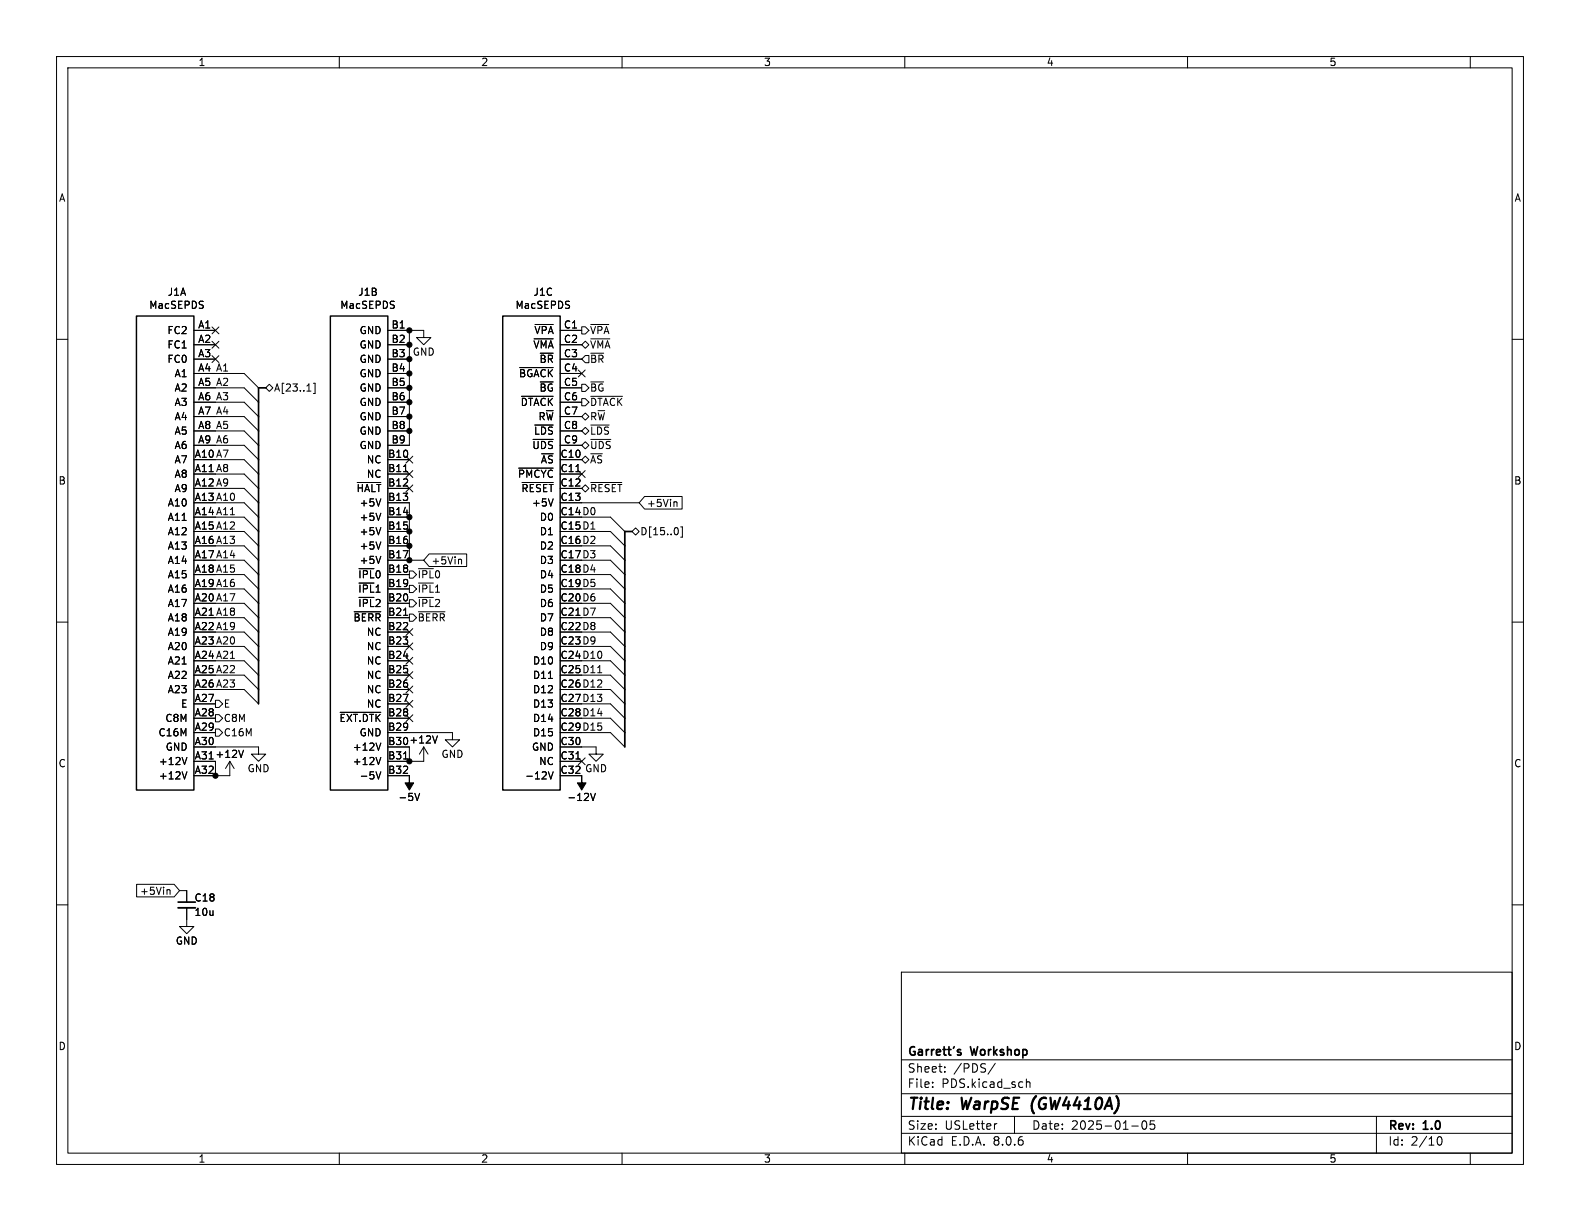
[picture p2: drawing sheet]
<svg xmlns="http://www.w3.org/2000/svg" width="279mm" height="216mm" viewBox="0 0 279 216" stroke-linecap="round" stroke-linejoin="round" font-family="sans-serif">
<g fill="none" stroke="#000" stroke-width=".18">
<path d="M10 10h259.4v195.9h-259.4zM12 12h255.4v191.9h-255.4zM60 10v2M110 10v2M160 10v2M210 10v2M260 10v2M10 60h2M34.3 58.4h3.8M37.5 57.8l1.2 1.2M38.7 57.8l-1.2 1.2M68.6 58.4h6.3v1.3h1.3l-1.3 1.3-1.2-1.3h1.2"/>
<path d="M72.4 58.4v20.3h-3.8M94.4 59.9h3.4M94.6 57.4h3.2M99.1 58.4h3.8M102.9 57.8h.6l.6 .6-.6 .7h-.6zM104.5 57.4h3.2M104.5 59.9h3.3M267.4 60h2M34.3 66h8.9l2.5 2.6M34.3 61h3.8M34.3 63.5h3.8M34.3 68.6h8.9l2.5 2.5"/>
<path d="M34.3 71.1h8.9l2.5 2.6M34.3 73.7h8.9l2.5 2.5M34.3 76.2h8.9l2.5 2.5M34.3 78.7h8.9l2.5 2.6M37.5 60.4l1.2 1.2M37.5 62.9l1.2 1.2M38.7 62.9l-1.2 1.2M38.7 60.4l-1.2 1.2M47 68.6l.6-.7 .7 .7-.7 .6zM54.3 69.2h.7M55.4 67.8h.3v1.8h-.3M68.6 61h3.8"/>
<path d="M68.6 63.5h3.8M68.6 66h3.8M68.6 68.6h3.8M68.6 71.1h3.8M68.6 73.7h3.8M68.6 76.2h3.8M91.9 65h5.9M92.2 70.1h5.6M94.3 77.7h3.5M94.6 75.2h3.2M99.1 61h3.8M99.1 63.5h3.8"/>
<path d="M99.1 66h3.8M99.1 68.6h3.8M99.1 71.1h3.8M99.1 73.7h3.8M99.1 76.2h3.8M99.1 78.7h3.8M102.3 65.4l1.2 1.2M102.9 67.9h.6l.6 .7-.6 .6h-.6zM102.9 76.2l.6-.6 .6 .6-.6 .6zM102.9 61l.6-.7 .6 .7-.6 .6zM102.9 73.7l.6-.7 .6 .7-.6 .6zM102.9 78.7l.6-.6 .6 .6-.6 .7z"/>
<path d="M102.9 70.5h.6l.6 .6-.6 .7h-.6zM103.5 65.4l-1.2 1.2M103.5 62.9h.6v1.2h-.6l-.6-.6zM104.5 70.1h5.6M104.5 75.2h3.2M104.5 77.7h3.5M34.3 81.3h8.9l2.5 2.5M34.3 83.8h8.9l2.5 2.6M34.3 86.4h8.9l2.5 2.5M34.3 88.9h8.9l2.5 2.5M34.3 91.4h8.9l2.5 2.6M34.3 94h8.9l2.5 2.5"/>
<path d="M34.3 96.5h8.9l2.5 2.6M34.3 99.1h8.9l2.5 2.5M63.2 85.3h4.1M67.3 88.2l-.4 1.3M67.3 90.7l-.4 1.3M67.3 93.3l-.4 1.3M67.3 95.8l-.4 1.3M67.3 98.4l-.4 1.2M68.6 81.3h3.8M68.6 83.8h3.8M68.6 86.4h3.8M68.6 88.9h3.8v10.2"/>
<path d="M68.6 91.4h3.8M68.6 94h3.8M68.6 96.5h3.8M68.6 99.1h6.3M71.4 83.4h.7M71.8 85.8l1.2 1.2M71.8 80.7l1.2 1.2M71.8 83.2l1.2 1.2M73 85.8l-1.2 1.2M73 80.7l-1.2 1.2M73 83.2l-1.2 1.2M75.9 97.9h6.6v2.3h-6.6l-1-1.1z"/>
<path d="M81.3 98.9l.3 .2v.6M91.7 82.8h6.1M92.3 85.3h5.5M97.8 88.2l-.4 1.3M99.1 81.3h3.8M99.1 83.8h3.8M99.1 86.4h3.8M99.1 88.9h13.9M99.1 91.4h8.8l2.6 2.6M99.1 94h8.8l2.6 2.5M99.1 96.5h8.8l2.6 2.6M99.1 99.1h8.8l2.6 2.5"/>
<path d="M101.8 83.4h.8M102.3 83.2l1.2 1.2M102.9 86.4l.6-.7 .6 .7-.6 .6zM103.5 83.2l-1.2 1.2M103.5 80.6l.6 .7-.6 .6-.6-.6zM104.5 85.3h5.5M111.8 94l.6-.7 .6 .7-.6 .6zM114 87.8h6.6v2.2h-6.6l-1-1.1zM119.4 88.7l.3 .2v.7M119.8 93.4l.1 .4-.1 .6M120.4 93.2h.3v1.8h-.3M10 110h2"/>
<path d="M34.3 101.6h8.9l2.5 2.5M34.3 104.1h8.9l2.5 2.6M34.3 106.7h8.9l2.5 2.5M34.3 109.2h8.9l2.5 2.6M34.3 111.8h8.9l2.5 2.5M34.3 114.3h8.9l2.5 2.5M34.3 116.8h8.9l2.5 2.6M34.3 119.4h8.9l2.5 2.5M62.6 108.2h4.7M68.6 101.6h3.8M68.6 104.1h3.8M68.6 106.7h3.8"/>
<path d="M68.6 109.2h3.8M68.6 111.8h3.8M68.6 114.3h3.8M68.6 116.8h3.8M68.6 119.4h3.8M71.4 108.8h.7M71.8 116.2l1.2 1.2M71.8 118.8l1.2 1.2M71.8 111.2l1.2 1.2M71.8 113.7l1.2 1.2M72.4 106h.6l.7 .7-.7 .6h-.6zM72.4 103.5h.6l.7 .6-.7 .7h-.6z"/>
<path d="M72.4 108.6h.6l.7 .6-.7 .7h-.6zM72.4 101h.6l.7 .6-.7 .6h-.6zM73 116.2l-1.2 1.2M73 118.8l-1.2 1.2M73 111.2l-1.2 1.2M73 113.7l-1.2 1.2M74 108.2h4.7M74 100.6h2.6M97 120h.7M99.1 101.6h8.8l2.6 2.5M99.1 104.1h8.8l2.6 2.6M99.1 106.7h8.8l2.6 2.5"/>
<path d="M99.1 109.2h8.8l2.6 2.6M99.1 111.8h8.8l2.6 2.5M99.1 114.3h8.8l2.6 2.5M99.1 116.8h8.8l2.6 2.6M99.1 119.4h8.8l2.6 2.5M105.7 119h.7M267.4 110h2M33.1 133.9l-.5 1.3M33.1 136.5l-.5 1.2M34.3 132.1h11.4v1.3h1.3l-1.3 1.2-1.3-1.2h1.3M34.3 121.9h8.9l2.5 2.6M34.3 124.5h3.8"/>
<path d="M34.3 127h3.8M34.3 129.5h3.8M34.3 134.6h3.8v2.6M38.1 123.8h.6l.7 .7-.7 .6h-.6zM38.1 126.4h.6l.7 .6-.7 .6h-.6zM38.1 128.9h.6l.7 .6-.7 .7h-.6zM40.6 134.6v2.6h-6.3M40.6 134.6l-.7 1.3M40.6 134.6l.8 1.3M43.1 132.7l-.5 1.2M60.2 126h7.1M66.5 136.5l.4 1.2 .4-1.2"/>
<path d="M67.3 131.4l-.4 1.3M67.3 133.9l-.4 1.3M68.6 129.5h11.4v1.3h1.3l-1.3 1.3-1.3-1.3h1.3M68.6 121.9h3.8M68.6 124.5h3.8M68.6 127h3.8M68.6 132.1h3.8v2.5M68.6 137.2h3.8M71.4 134.2h.7M71.8 121.3l1.2 1.2M71.8 123.9l1.2 1.2M71.8 126.4l1.2 1.2"/>
<path d="M73 121.3l-1.2 1.2M73 123.9l-1.2 1.2M73 126.4l-1.2 1.2M74.9 132.1v2.5h-6.3M74.9 132.1l-.7 1.3M74.9 132.1l.8 1.3M77.3 130.1l-.4 1.3M97 136.5l.4 1.2 .4-1.2M99.1 132.1h6.3v1.3h1.3l-1.3 1.2-1.3-1.2h1.3M99.1 121.9h8.8l2.6 2.6M99.1 124.5h8.8l2.6 2.5M99.1 127h8.8l2.6 2.5"/>
<path d="M99.1 129.5h8.8l2.6 2.6M99.1 134.6h3.8M99.1 137.2h3.8M101.8 134.2h.8M102.3 134l1.2 1.2M103.5 134l-1.2 1.2M10 160h2M24.2 156.4h6.6l.9 1.1-.9 1.1h-6.6zM29.7 157.3l.4 .2v.7M31.7 157.5h1.3v2M73.4 140.3l.4 1.2 .4-1.2M104.4 140.3l.5 1.2 .4-1.2"/>
<path d="M267.4 160h2M33 160.5v3.3h-1.3l1.3 1.3 1.3-1.3h-1.3M159.4 171.9h108v32h-108zM159.4 197.4h108M159.4 193.4h108M159.4 187.4h108M164.9 192.1v.2M164.9 191.4v.1M167.1 189.4v.2M167.1 188.7v.1M176 188l-1.3 1.9M176.3 198.7l-.3 .1"/>
<path d="M179.4 197.4v3M181.5 190.8v1.5M181.5 191.4l.2-.1 .4 .1v.9M200.1 199.1h1.2M202.1 198.3l.2-.1a.81 .81 0 0 1 .6 .6 .81 .81 0 0 1-.3 .8l-.2 .1a.81 .81 0 0 1-.3-1.4zM204.1 198.2h-.7v.7l.2-.1h.5l.1 .2-.1 .5-.2 .2-.5-.2M243.4 197.4v6.5M60 203.9v2M110 203.9v2M159.4 200.4h108M160 203.9v2M210 203.9v2"/>
<path d="M254.1 201.6l.2-.5 .2-.1a.8 .8 0 0 1 .5 .7 .8 .8 0 0 1-.5 .8l-.2-.2-.2-.4M260 203.9v2"/>
</g>
<path d="M182.5 195.2v1.1" fill="none" stroke="#000" stroke-width=".4"/>
<path d="M47 68.6h-1.3v55.9M111.8 94h-1.3v38.1M31.5 159.5h3M169.5 186.1h.4l.1 .3-.3 .2h-.2M169.5 185.6h.4" fill="none" stroke="#000" stroke-width=".3"/>
<path d="M24.1 55.9h10.2v83.8h-10.2zM58.4 55.9h10.2v83.8h-10.2zM88.9 55.9h10.2v83.8h-10.2z" fill="none" stroke="#000" stroke-width=".25"/>
<path d="M31.5 160.5h3" fill="none" stroke="#000" stroke-width=".33"/>
<g fill="#000" stroke="#000" stroke-width=".18">
<path d="M72.4 137.2v1.2h.8l-.8 1.3-.8-1.3h.8zM102.9 137.2v1.2h.7l-.7 1.3-.8-1.3h.8z"/>
<circle cx="72.4" cy="58.4" r=".46"/>
<circle cx="72.4" cy="76.2" r=".46"/>
<circle cx="72.4" cy="66" r=".46"/>
<circle cx="72.4" cy="63.5" r=".46"/>
<circle cx="72.4" cy="61" r=".46"/>
<circle cx="72.4" cy="68.6" r=".46"/>
<circle cx="72.4" cy="73.7" r=".46"/>
<circle cx="72.4" cy="71.1" r=".46"/>
<circle cx="72.4" cy="99.1" r=".46"/>
<circle cx="72.4" cy="94" r=".46"/>
<circle cx="72.4" cy="91.4" r=".46"/>
<circle cx="72.4" cy="96.5" r=".46"/>
<circle cx="38.1" cy="137.2" r=".46"/>
<circle cx="72.4" cy="134.6" r=".46"/>
</g>
<g font-size="2.8">
<text x="160.4" y="196.8">Title:</text>
<text x="170.1" y="196.8">WarpSE</text>
<text x="183.2" y="196.8">(GW4410A)</text>
</g>
<g font-size="2.1">
<text x="160.4" y="189.9">Sheet:</text>
<text x="160.4" y="187.1">Garrett's</text>
<text x="168.6" y="189.9">/PDS/</text>
<text x="171.8" y="187.1">Workshop</text>
<text x="160.4" y="192.6">File:</text>
<text x="166.5" y="192.6">PDS.kicad_sch</text>
<text x="160.4" y="202.8">KiCad</text>
<text x="160.4" y="200">Size:</text>
<text x="167.1" y="200">USLetter</text>
<text x="168.1" y="202.8">E.D.A.</text>
<text x="175.7" y="202.8">8.0.6</text>
<text x="182.4" y="200">Date:</text>
<text x="189.4" y="200">2025-01-05</text>
<text x="245.4" y="200.2">Rev:</text>
<text x="245.4" y="202.8">Id:</text>
<text x="249.5" y="202.8">2/10</text>
<text x="251.8" y="200.2">1.0</text>
</g>
<g font-size="1.8">
<text x="35" y="11.9">1</text>
<text x="85" y="11.9">2</text>
<text x="135" y="11.9">3</text>
<text x="185" y="11.9">4</text>
<text x="235" y="11.9">5</text>
<text x="10.3" y="35.9">A</text>
<text x="267.7" y="35.9">A</text>
<text x="29.6" y="52.5">J1A</text>
<text x="63.2" y="52.5">J1B</text>
<text x="94.2" y="52.5">J1C</text>
<text x="26.3" y="54.8">MacSEPDS</text>
<text x="29.5" y="59.3">FC2</text>
<text x="34.9" y="58.2">A1</text>
<text x="60.1" y="54.8">MacSEPDS</text>
<text x="63.5" y="59.3">GND</text>
<text x="69.1" y="58.2">B1</text>
<text x="91.1" y="54.8">MacSEPDS</text>
<text x="94.4" y="59.3">~{VPA}</text>
<text x="99.6" y="58.2">C1</text>
<text x="104.2" y="59.3">~{VPA}</text>
<text x="29.5" y="61.8">FC1</text>
<text x="29.5" y="64.4">FC0</text>
<text x="34.9" y="60.7">A2</text>
<text x="34.9" y="63.2">A3</text>
<text x="34.9" y="65.8">A4 A1</text>
<text x="34.9" y="65.8">A4</text>
<text x="63.5" y="61.8">GND</text>
<text x="63.5" y="64.4">GND</text>
<text x="69.1" y="60.7">B2</text>
<text x="69.1" y="63.2">B3</text>
<text x="69.1" y="65.8">B4</text>
<text x="72.9" y="63.1">GND</text>
<text x="94.2" y="61.8">~{VMA}</text>
<text x="95.3" y="64.4">~{BR}</text>
<text x="99.6" y="60.7">C2</text>
<text x="99.6" y="63.2">C3</text>
<text x="99.6" y="65.8">C4</text>
<text x="104.2" y="61.8">~{VMA}</text>
<text x="104.2" y="64.4">~{BR}</text>
<text x="30.8" y="66.9">A1</text>
<text x="30.8" y="69.4">A2</text>
<text x="30.8" y="72">A3</text>
<text x="34.9" y="68.3">A5 A2</text>
<text x="34.9" y="70.9">A6 A3</text>
<text x="34.9" y="68.3">A5</text>
<text x="34.9" y="70.9">A6</text>
<text x="48.4" y="69.4">A[23..1]</text>
<text x="63.5" y="66.9">GND</text>
<text x="63.5" y="69.4">GND</text>
<text x="63.5" y="72">GND</text>
<text x="69.1" y="68.3">B5</text>
<text x="69.1" y="70.9">B6</text>
<text x="91.7" y="66.9">~{BGACK}</text>
<text x="92" y="72">~{DTACK}</text>
<text x="95.3" y="69.4">~{BG}</text>
<text x="99.6" y="68.3">C5</text>
<text x="99.6" y="70.9">C6</text>
<text x="104.2" y="69.4">~{BG}</text>
<text x="104.2" y="72">~{DTACK}</text>
<text x="30.8" y="74.5">A4</text>
<text x="30.8" y="77.1">A5</text>
<text x="34.9" y="73.4">A7 A4</text>
<text x="34.9" y="75.9">A8 A5</text>
<text x="34.9" y="73.4">A7</text>
<text x="34.9" y="75.9">A8</text>
<text x="63.5" y="74.5">GND</text>
<text x="63.5" y="77.1">GND</text>
<text x="69.1" y="73.4">B7</text>
<text x="69.1" y="75.9">B8</text>
<text x="94.3" y="77.1">~{LDS}</text>
<text x="95.1" y="74.5">R~{W}</text>
<text x="99.6" y="73.4">C7</text>
<text x="99.6" y="75.9">C8</text>
<text x="104.2" y="77.1">~{LDS}</text>
<text x="104.2" y="74.5">R~{W}</text>
<text x="30.8" y="82.1">A7</text>
<text x="30.8" y="79.6">A6</text>
<text x="34.3" y="81">A10 A7</text>
<text x="34.3" y="83.6">A11 A8</text>
<text x="34.3" y="81">A10</text>
<text x="34.3" y="83.6">A11</text>
<text x="34.9" y="78.5">A9 A6</text>
<text x="34.9" y="78.5">A9</text>
<text x="63.5" y="79.6">GND</text>
<text x="64.8" y="82.1">NC</text>
<text x="68.5" y="81">B10</text>
<text x="68.5" y="83.6">B11</text>
<text x="69.1" y="78.5">B9</text>
<text x="94" y="79.6">~{UDS}</text>
<text x="95.5" y="82.1">~{AS}</text>
<text x="99" y="81">C10</text>
<text x="99" y="83.6">C11</text>
<text x="99.6" y="78.5">C9</text>
<text x="104.2" y="82.1">~{AS}</text>
<text x="104.2" y="79.6">~{UDS}</text>
<text x="10.3" y="85.9">B</text>
<text x="29.6" y="89.8">A10</text>
<text x="30.8" y="84.7">A8</text>
<text x="30.8" y="87.2">A9</text>
<text x="34.3" y="86.1">A12 A9</text>
<text x="34.3" y="88.6">A13 A10</text>
<text x="34.3" y="86.1">A12</text>
<text x="34.3" y="88.6">A13</text>
<text x="62.9" y="87.2">~{HALT}</text>
<text x="63.5" y="89.8">+5V</text>
<text x="64.8" y="84.7">NC</text>
<text x="68.5" y="86.1">B12</text>
<text x="68.5" y="88.6">B13</text>
<text x="91.5" y="84.7">~{PMCYC}</text>
<text x="92.1" y="87.2">~{RESET}</text>
<text x="94" y="89.8">+5V</text>
<text x="99" y="86.1">C12</text>
<text x="99" y="88.6">C13</text>
<text x="104.2" y="87.2">~{RESET}</text>
<text x="114.3" y="89.9">+5Vin</text>
<text x="267.7" y="85.9">B</text>
<text x="29.6" y="92.3">A11</text>
<text x="29.6" y="94.8">A12</text>
<text x="34.3" y="91.2">A14 A11</text>
<text x="34.3" y="93.7">A15 A12</text>
<text x="34.3" y="91.2">A14</text>
<text x="34.3" y="93.7">A15</text>
<text x="63.5" y="92.3">+5V</text>
<text x="63.5" y="94.8">+5V</text>
<text x="68.5" y="91.2">B14</text>
<text x="68.5" y="93.7">B15</text>
<text x="95.4" y="92.3">D0</text>
<text x="95.4" y="94.8">D1</text>
<text x="99" y="91.2">C14 D0</text>
<text x="99" y="93.7">C15 D1</text>
<text x="99" y="91.2">C14</text>
<text x="99" y="93.7">C15</text>
<text x="113.1" y="94.8">D[15..0]</text>
<text x="29.6" y="97.4">A13</text>
<text x="29.6" y="99.9">A14</text>
<text x="34.3" y="96.3">A16 A13</text>
<text x="34.3" y="98.8">A17 A14</text>
<text x="34.3" y="101.3">A18 A15</text>
<text x="34.3" y="96.3">A16</text>
<text x="34.3" y="98.8">A17</text>
<text x="34.3" y="101.3">A18</text>
<text x="63.5" y="97.4">+5V</text>
<text x="63.5" y="99.9">+5V</text>
<text x="68.5" y="96.3">B16</text>
<text x="68.5" y="98.8">B17</text>
<text x="68.5" y="101.3">B18</text>
<text x="76.2" y="100">+5Vin</text>
<text x="95.4" y="97.4">D2</text>
<text x="95.4" y="99.9">D3</text>
<text x="99" y="96.3">C16 D2</text>
<text x="99" y="98.8">C17 D3</text>
<text x="99" y="101.3">C18 D4</text>
<text x="99" y="96.3">C16</text>
<text x="99" y="98.8">C17</text>
<text x="99" y="101.3">C18</text>
<text x="29.6" y="102.5">A15</text>
<text x="29.6" y="105">A16</text>
<text x="29.6" y="107.5">A17</text>
<text x="34.3" y="103.9">A19 A16</text>
<text x="34.3" y="106.4">A20 A17</text>
<text x="34.3" y="103.9">A19</text>
<text x="34.3" y="106.4">A20</text>
<text x="63.2" y="102.5">~{IPL}0</text>
<text x="63.2" y="105">~{IPL}1</text>
<text x="63.2" y="107.5">~{IPL}2</text>
<text x="68.5" y="103.9">B19</text>
<text x="68.5" y="106.4">B20</text>
<text x="73.8" y="107.5">~{IPL}2</text>
<text x="73.8" y="105">~{IPL}1</text>
<text x="73.8" y="102.5">~{IPL}0</text>
<text x="95.4" y="102.5">D4</text>
<text x="95.4" y="105">D5</text>
<text x="95.4" y="107.5">D6</text>
<text x="99" y="103.9">C19 D5</text>
<text x="99" y="106.4">C20 D6</text>
<text x="99" y="103.9">C19</text>
<text x="99" y="106.4">C20</text>
<text x="29.6" y="110.1">A18</text>
<text x="29.6" y="112.6">A19</text>
<text x="34.3" y="109">A21 A18</text>
<text x="34.3" y="111.5">A22 A19</text>
<text x="34.3" y="109">A21</text>
<text x="34.3" y="111.5">A22</text>
<text x="62.4" y="110.1">~{BERR}</text>
<text x="64.8" y="112.6">NC</text>
<text x="68.5" y="109">B21</text>
<text x="68.5" y="111.5">B22</text>
<text x="73.8" y="110.1">~{BERR}</text>
<text x="95.4" y="110.1">D7</text>
<text x="95.4" y="112.6">D8</text>
<text x="99" y="109">C21 D7</text>
<text x="99" y="111.5">C22 D8</text>
<text x="99" y="109">C21</text>
<text x="99" y="111.5">C22</text>
<text x="29.6" y="115.2">A20</text>
<text x="29.6" y="117.7">A21</text>
<text x="34.3" y="114">A23 A20</text>
<text x="34.3" y="116.6">A24 A21</text>
<text x="34.3" y="119.1">A25 A22</text>
<text x="34.3" y="114">A23</text>
<text x="34.3" y="116.6">A24</text>
<text x="34.3" y="119.1">A25</text>
<text x="64.8" y="115.2">NC</text>
<text x="64.8" y="117.7">NC</text>
<text x="68.5" y="114">B23</text>
<text x="68.5" y="116.6">B24</text>
<text x="68.5" y="119.1">B25</text>
<text x="94.2" y="117.7">D10</text>
<text x="95.4" y="115.2">D9</text>
<text x="99" y="114">C23 D9</text>
<text x="99" y="116.6">C24 D10</text>
<text x="99" y="119.1">C25 D11</text>
<text x="99" y="114">C23</text>
<text x="99" y="116.6">C24</text>
<text x="99" y="119.1">C25</text>
<text x="29.6" y="120.2">A22</text>
<text x="29.6" y="122.8">A23</text>
<text x="31.9" y="125.3">E</text>
<text x="34.3" y="121.7">A26 A23</text>
<text x="34.3" y="124.2">A27</text>
<text x="34.3" y="121.7">A26</text>
<text x="39.5" y="125.3">E</text>
<text x="64.8" y="120.2">NC</text>
<text x="64.8" y="122.8">NC</text>
<text x="64.8" y="125.3">NC</text>
<text x="68.5" y="121.7">B26</text>
<text x="68.5" y="124.2">B27</text>
<text x="94.2" y="120.2">D11</text>
<text x="94.2" y="122.8">D12</text>
<text x="94.2" y="125.3">D13</text>
<text x="99" y="121.7">C26 D12</text>
<text x="99" y="124.2">C27 D13</text>
<text x="99" y="121.7">C26</text>
<text x="99" y="124.2">C27</text>
<text x="27.9" y="130.4">C16M</text>
<text x="29.1" y="127.9">C8M</text>
<text x="34.3" y="126.7">A28</text>
<text x="34.3" y="129.3">A29</text>
<text x="34.3" y="131.8">A30</text>
<text x="39.5" y="127.9">C8M</text>
<text x="39.5" y="130.4">C16M</text>
<text x="59.9" y="127.9">~{EXT.DTK}</text>
<text x="63.5" y="130.4">GND</text>
<text x="68.5" y="126.7">B28</text>
<text x="68.5" y="129.3">B29</text>
<text x="68.5" y="131.8">B30 +12V</text>
<text x="94.2" y="127.9">D14</text>
<text x="94.2" y="130.4">D15</text>
<text x="99" y="126.7">C28 D14</text>
<text x="99" y="129.3">C29 D15</text>
<text x="99" y="131.8">C30</text>
<text x="99" y="126.7">C28</text>
<text x="99" y="129.3">C29</text>
<text x="10.3" y="135.9">C</text>
<text x="28" y="135.5">+12V</text>
<text x="29.2" y="132.9">GND</text>
<text x="34.3" y="134.4">A31 +12V</text>
<text x="34.3" y="136.9">A32</text>
<text x="43.7" y="136.8">GND</text>
<text x="62.3" y="132.9">+12V</text>
<text x="62.3" y="135.5">+12V</text>
<text x="68.5" y="134.4">B31</text>
<text x="68.5" y="136.9">B32</text>
<text x="78" y="134.2">GND</text>
<text x="94" y="132.9">GND</text>
<text x="95.2" y="135.5">NC</text>
<text x="99" y="134.4">C31</text>
<text x="99" y="136.9">C32 GND</text>
<text x="99" y="136.9">C32</text>
<text x="267.7" y="135.9">C</text>
<text x="28" y="138">+12V</text>
<text x="63.5" y="138">-5V</text>
<text x="70.4" y="141.8">-5V</text>
<text x="92.8" y="138">-12V</text>
<text x="100.2" y="141.8">-12V</text>
<text x="24.7" y="158.4">+5Vin</text>
<text x="34.3" y="159.6">C18</text>
<text x="31" y="167.2">GND</text>
<text x="34.3" y="162.2">10u</text>
<text x="10.3" y="185.9">D</text>
<text x="267.7" y="185.9">D</text>
<text x="35" y="205.8">1</text>
<text x="85" y="205.8">2</text>
<text x="135" y="205.8">3</text>
<text x="185" y="205.8">4</text>
<text x="235" y="205.8">5</text>
</g>
</svg>
